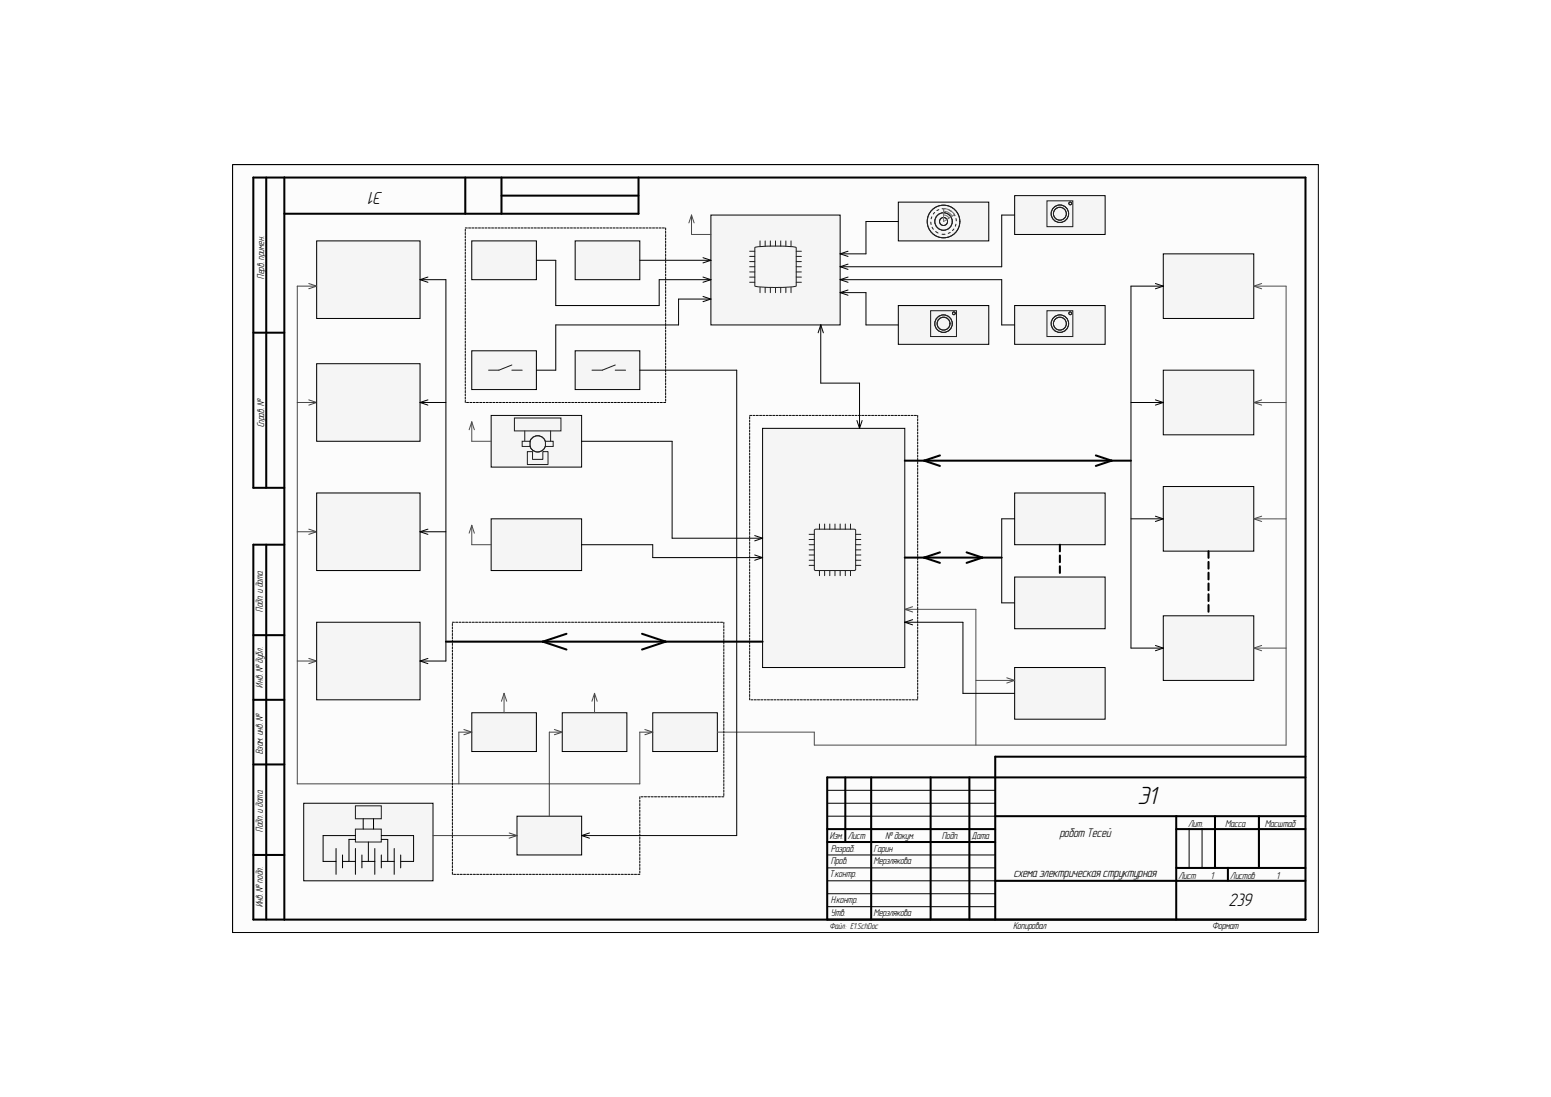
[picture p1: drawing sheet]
<svg xmlns="http://www.w3.org/2000/svg" width="420mm" height="297mm" viewBox="0 0 420 297" stroke-linecap="round" stroke-linejoin="round" font-family="sans-serif">
<path d="M63 44.6h294v207.9h-294z" fill-rule="evenodd" fill="#fcfcfc"/>
<path d="M63 44.6h294v207.9h-294z" fill="none" stroke="#000" stroke-width=".27"/>
<path d="M63 44.6h294v207.9h-294z" fill-rule="evenodd" fill="#fcfcfc"/>
<path d="M63 44.6h294v207.9h-294zM224 217.5h45.5M224 214h45.5M224 238.5h45.5M224 235h45.5M224 231.5h45.5M224 221h45.5M322 224.5v10.5M325.5 224.5v10.5M224 245.5h45.5M224 242h45.5" fill="none" stroke="#000" stroke-width=".27"/>
<g fill="none" stroke="#000" stroke-width=".55">
<path d="M72.1 48.1v84M77 48.1v200.9M126 48.1v9.8M135.8 48.1v9.8M135.8 53h37.1M172.9 48.1v9.8h-95.9M68.6 90.1h8.4M77 132.1h-8.4v-84h284.9v200.9h-284.9v-101.5M68.6 147.5h8.4M72.1 147.5v101.5M68.6 172h8.4M68.6 189.5h8.4"/>
<path d="M68.6 207h8.4M228.9 210.5v17.5M235.9 210.5v38.5M252 210.5v38.5M262.5 210.5v38.5M353.5 210.5h-129.5v38.5M353.5 204.9h-84v44.1M68.6 231.5h8.4M224 224.5h45.5M224 228h45.5M269.5 221h84M269.5 238.5h84"/>
<path d="M318.5 221v28M318.5 224.5h35M318.5 235h35M329 221v14M332.5 235v3.5M340.9 221v14"/>
</g>
<path d="M206.5 116h38.5v64.7h-38.5z" fill-rule="evenodd" fill="#f5f5f5"/>
<path d="M206.5 116h38.5v64.7h-38.5z" fill="none" stroke="#000" stroke-width=".27"/>
<path d="M192.5 58.2h35v29.8h-35z" fill-rule="evenodd" fill="#f5f5f5"/>
<path d="M192.5 58.2h35v29.8h-35z" fill="none" stroke="#000" stroke-width=".27"/>
<g fill="none" stroke="#1c1c1c" stroke-width=".27">
<path d="M203 68h1.4M203 69.4h1.4M203 70.8h1.4M203 72.2h1.4M203 73.6h1.4M203 75h1.4M203 76.4h1.4M204.4 67a39.2 39.2 0 0 1 11.2 0v10.4a39.2 39.2 0 0 1-11.2 0zM205.8 65.2v1.4M205.8 77.8v1.4M207.2 65.2v1.4M207.2 77.8v1.4"/>
<path d="M208.6 65.2v1.4M208.6 77.8v1.4M210 65.2v1.4M210 77.8v1.4M211.4 65.2v1.4M211.4 77.8v1.4M212.8 65.2v1.4M212.8 77.8v1.4M214.2 65.2v1.4M214.2 77.8v1.4M215.6 68h1.4M215.6 69.4h1.4"/>
<path d="M215.6 70.8h1.4M215.6 72.2h1.4M215.6 73.6h1.4M215.6 75h1.4M215.6 76.4h1.4M219.1 144.7h1.4M219.1 146.1h1.4M219.1 147.5h1.4M219.1 148.9h1.4M219.1 150.3h1.4M219.1 151.7h1.4M219.1 153.1h1.4"/>
<path d="M220.7 143.3h10.7l.3 .2v10.6l-.2 .3-10.6 .1-.4-.2v-10.7zM221.9 141.9v1.4M221.9 154.5v1.4M223.3 141.9v1.4M223.3 154.5v1.4M224.7 141.9v1.4M224.7 154.5v1.4M226.1 141.9v1.4M226.1 154.5v1.4M227.5 141.9v1.4M227.5 154.5v1.4M228.9 141.9v1.4"/>
<path d="M228.9 154.5v1.4M230.3 141.9v1.4M230.3 154.5v1.4M231.7 144.7h1.4M231.7 146.1h1.4M231.7 147.5h1.4M231.7 148.9h1.4M231.7 150.3h1.4M231.7 151.7h1.4M231.7 153.1h1.4"/>
</g>
<path d="M82.2 217.5h35.1v21h-35.1z" fill-rule="evenodd" fill="#f5f5f5"/>
<path d="M82.2 217.5h35.1v21h-35.1z" fill="none" stroke="#000" stroke-width=".27"/>
<path d="M243.2 54.7h24.5v10.5h-24.5z" fill-rule="evenodd" fill="#f5f5f5"/>
<path d="M243.2 54.7h24.5v10.5h-24.5z" fill="none" stroke="#000" stroke-width=".27"/>
<path d="M127.8 193h17.4v10.5h-17.4z" fill-rule="evenodd" fill="#f5f5f5"/>
<path d="M127.8 193h17.4v10.5h-17.4z" fill="none" stroke="#000" stroke-width=".27"/>
<path d="M152.3 193h17.4v10.5h-17.4z" fill-rule="evenodd" fill="#f5f5f5"/>
<path d="M152.3 193h17.4v10.5h-17.4z" fill="none" stroke="#000" stroke-width=".27"/>
<path d="M176.8 193h17.4v10.5h-17.4z" fill-rule="evenodd" fill="#f5f5f5"/>
<path d="M176.8 193h17.4v10.5h-17.4z" fill="none" stroke="#000" stroke-width=".27"/>
<path d="M140 221h17.5v10.5h-17.5z" fill-rule="evenodd" fill="#f5f5f5"/>
<path d="M140 221h17.5v10.5h-17.5z" fill="none" stroke="#000" stroke-width=".27"/>
<path d="M315 100.2h24.5v17.5h-24.5z" fill-rule="evenodd" fill="#f5f5f5"/>
<path d="M315 100.2h24.5v17.5h-24.5z" fill="none" stroke="#000" stroke-width=".27"/>
<path d="M274.8 133.5h24.5v14h-24.5z" fill-rule="evenodd" fill="#f5f5f5"/>
<path d="M274.8 133.5h24.5v14h-24.5z" fill="none" stroke="#000" stroke-width=".27"/>
<path d="M133 140.5h24.5v14h-24.5z" fill-rule="evenodd" fill="#f5f5f5"/>
<path d="M133 140.5h24.5v14h-24.5z" fill="none" stroke="#000" stroke-width=".27"/>
<path d="M315 68.7h24.5v17.5h-24.5z" fill-rule="evenodd" fill="#f5f5f5"/>
<path d="M315 68.7h24.5v17.5h-24.5z" fill="none" stroke="#000" stroke-width=".27"/>
<path d="M315 131.7h24.5v17.5h-24.5z" fill-rule="evenodd" fill="#f5f5f5"/>
<path d="M315 131.7h24.5v17.5h-24.5z" fill="none" stroke="#000" stroke-width=".27"/>
<path d="M315 166.7h24.5v17.5h-24.5z" fill-rule="evenodd" fill="#f5f5f5"/>
<path d="M315 166.7h24.5v17.5h-24.5z" fill="none" stroke="#000" stroke-width=".27"/>
<path d="M127.7 95h17.5v10.5h-17.5z" fill-rule="evenodd" fill="#f5f5f5"/>
<path d="M312.9 76.8l2.1 .7M315 77.5h-8.8v98h8.8M315 77.5l-2.1 .7M127.7 95h17.5v10.5h-17.5zM306.2 109h8.8M312.9 108.3l2.1 .7M315 109l-2.1 .7M312.9 174.8l2.1 .7M315 175.5l-2.1 .7" fill="none" stroke="#000" stroke-width=".27"/>
<path d="M327.2 149.2v1.8M327.2 152.1v1.9M327.2 155.1v1.8M327.2 158v1.8M327.2 160.9v1.8M327.2 163.8v1.8" fill="none" stroke="#000" stroke-width=".55"/>
<path d="M274.8 180.7h24.5v14h-24.5z" fill-rule="evenodd" fill="#f5f5f5"/>
<path d="M274.8 180.7h24.5v14h-24.5z" fill="none" stroke="#000" stroke-width=".27"/>
<path d="M133 112.5h24.5v14h-24.5z" fill-rule="evenodd" fill="#f5f5f5"/>
<path d="M133 112.5h24.5v14h-24.5z" fill="none" stroke="#000" stroke-width=".27"/>
<path d="M245 124.7h56M254.5 123.3l-4.2 1.4 4.2 1.5M296.7 123.3l4.3 1.4M301 124.7l-4.3 1.5" fill="none" stroke="#000" stroke-width=".55"/>
<g fill="none" stroke="#4c4c4c" stroke-width=".27">
<path d="M187.3 58.2v5.3h5.2M187.3 58.2l-.8 2.2M187.3 58.2l.7 2.2M339.5 77.5l2.1 .7M339.5 77.5h8.8v124.2h-127.8v-3.5h-26.3M341.6 76.8l-2.1 .7M339.5 109l2.1 .7M339.5 109h8.8M341.6 108.3l-2.1 .7M341.6 139.8l-2.1 .7M339.5 140.5l2.1 .7M339.5 140.5h8.8"/>
<path d="M339.5 175.5l2.1 .7M339.5 175.5h8.8M341.6 174.8l-2.1 .7M161 187.7v5.3M161 187.7l-.7 2.2M161 187.7l.7 2.2"/>
</g>
<g fill="none" stroke="#1c1c1c" stroke-width=".27">
<path d="M138.6 98.8l-3.5 1.4h-2.8M138.6 100.2h2.8M143.5 119.5v1.4zM142.8 122.3h1.4v2.1h2.8v-2.1h1.4v3.5h-5.6z"/>
<circle cx="145.6" cy="120.2" r="2.2"/>
</g>
<path d="M147.7 119.5h2.1v1.4h-2.1z" fill-rule="evenodd" fill="#f5f5f5"/>
<g fill="none" stroke="#1c1c1c" stroke-width=".27">
<path d="M252.3 58.7l-.2 .5M253.1 57.5l-.4 .5M254.2 56.8l-.5 .2M255.1 56.5h.8M257 56.9l.6 .4M258.3 57.9l.3 .5M258.9 59.2l.1 .6M252 60.1l.1 .7M252.4 61.5l.3 .6M253.4 62.7l.6 .4M255.1 63.4h.8M257.3 62.9l-.5 .3"/>
<path d="M258.3 62l-.4 .4M258.8 60.7l-.1 .5M139.3 113.2h12.6v3.5h-12.6zM142.1 116.7v2.8M147.7 119.5h2.1v1.4h-2.1zM149.1 116.7v2.8"/>
<circle cx="255.5" cy="60" r="2.37"/>
<circle cx="255.5" cy="60" r="4.4"/>
<circle cx="255.5" cy="60" r="1.09"/>
<circle cx="255.5" cy="60" r="1.08"/>
</g>
<path d="M255.5 57.2l1.3 .3 1 1M255.5 58.2l.7 .2 .8 .6M258.5 58.1l-1.3-1.2-1.7-.4v3.5l2.8-1.8" fill="none" stroke="#6f6f6f" stroke-width=".27"/>
<path d="M312.9 139.8l2.1 .7M306.2 140.5h8.8M315 140.5l-2.1 .7" fill="none" stroke="#000" stroke-width=".27"/>
<path d="M245 165h19.3v36.7M245 165l2.1 .7M247.1 164.3l-2.1 .7" fill="none" stroke="#4c4c4c" stroke-width=".27"/>
<path d="M85.7 65.2h28v21h-28z" fill-rule="evenodd" fill="#f5f5f5"/>
<path d="M85.7 65.2h28v21h-28z" fill="none" stroke="#000" stroke-width=".27"/>
<path d="M141.4 119.5h2.1v1.4h-2.1z" fill-rule="evenodd" fill="#f5f5f5"/>
<path d="M141.4 119.5h2.1v1.4h-2.1z" fill="none" stroke="#1c1c1c" stroke-width=".27"/>
<path d="M80.5 109h5.2M83.6 108.3l2.1 .7M85.7 109l-2.1 .7M80.5 144h5.2M83.6 143.3l2.1 .7M85.7 144l-2.1 .7M80.5 179h5.2M83.6 178.3l2.1 .7M85.7 179l-2.1 .7M125.6 197.5l2.2 .7M127.8 198.2h-3.6v14M127.8 198.2l-2.2 .7" fill="none" stroke="#434343" stroke-width=".27"/>
<path d="M274.8 82.7h24.5v10.5h-24.5z" fill-rule="evenodd" fill="#f5f5f5"/>
<path d="M227.5 75.7h43.8v12.3h3.5M227.5 75.7l2.1 .7M229.6 75l-2.1 .7M274.8 82.7h24.5v10.5h-24.5z" fill="none" stroke="#000" stroke-width=".27"/>
<g fill="none" stroke="#1c1c1c" stroke-width=".27">
<path d="M283.5 84.1h7v7h-7z"/>
<circle cx="287" cy="87.6" r="1.74"/>
<circle cx="287" cy="87.6" r="2.37"/>
<circle cx="289.8" cy="84.8" r=".38"/>
</g>
<path d="M85.7 98.5h28v21h-28z" fill-rule="evenodd" fill="#f5f5f5"/>
<path d="M85.7 98.5h28v21h-28z" fill="none" stroke="#000" stroke-width=".27"/>
<path d="M85.7 133.5h28v21h-28z" fill-rule="evenodd" fill="#f5f5f5"/>
<path d="M85.7 133.5h28v21h-28z" fill="none" stroke="#000" stroke-width=".27"/>
<path d="M85.7 168.5h28v21h-28z" fill-rule="evenodd" fill="#f5f5f5"/>
<g fill="none" stroke="#000" stroke-width=".27">
<path d="M113.7 75.7h7v103.3h-7M113.7 75.7l2.2 .7M115.9 75l-2.2 .7M113.7 109h7M113.7 109l2.2 .7M115.9 108.3l-2.2 .7M113.7 144h7M113.7 144l2.2 .7M115.9 143.3l-2.2 .7M85.7 168.5h28v21h-28zM113.7 179l2.2 .7M115.9 178.3l-2.2 .7"/>
<path d="M87.5 233.2h3.5M91 229.7v7M92.8 231.5v3.5M92.8 233.2h3.4"/>
</g>
<path d="M120.7 173.7h85.8M153.4 171.6l-6.4 2.1 6.4 2.2M173.9 171.6l6.3 2.1-6.3 2.2" fill="none" stroke="#000" stroke-width=".55"/>
<path d="M96.2 224.5h7.1v3.5h-7.1z" fill-rule="evenodd" fill="#f5f5f5"/>
<path d="M96.2 224.5h7.1v3.5h-7.1z" fill="none" stroke="#1c1c1c" stroke-width=".27"/>
<path d="M264.3 184.2h10.5M272.6 183.5l2.2 .7M274.8 184.2l-2.2 .7" fill="none" stroke="#4c4c4c" stroke-width=".27"/>
<path d="M245 168.5h15.8v19.2h14M245 168.5l2.1 .7M247.1 167.8l-2.1 .7" fill="none" stroke="#000" stroke-width=".27"/>
<path d="M274.8 156.2h24.5v14h-24.5z" fill-rule="evenodd" fill="#f5f5f5"/>
<path d="M274.8 156.2h24.5v14h-24.5zM274.8 140.5h-3.5v22.7h3.5" fill="none" stroke="#000" stroke-width=".27"/>
<path d="M250.3 151h15.7M250.3 151l4.2 1.4M254.5 149.6l-4.2 1.4M261.7 149.6l4.3 1.4M266 151l-4.3 1.4M287 147.5v1.8M287 150.4v1.8M287 153.3v1.8" fill="none" stroke="#000" stroke-width=".55"/>
<path d="M155.7 65.2h17.5v10.5h-17.5z" fill-rule="evenodd" fill="#f5f5f5"/>
<path d="M155.7 65.2h17.5v10.5h-17.5z" fill="none" stroke="#000" stroke-width=".27"/>
<path d="M243.2 82.7h24.5v10.5h-24.5z" fill-rule="evenodd" fill="#f5f5f5"/>
<path d="M243.2 82.7h24.5v10.5h-24.5z" fill="none" stroke="#000" stroke-width=".27"/>
<g fill="none" stroke="#1c1c1c" stroke-width=".27">
<path d="M252 84.1h7v7h-7z"/>
<circle cx="255.5" cy="87.6" r="2.37"/>
<circle cx="255.5" cy="87.6" r="1.74"/>
<circle cx="258.3" cy="84.8" r=".38"/>
</g>
<path d="M274.8 53h24.5v10.5h-24.5z" fill-rule="evenodd" fill="#f5f5f5"/>
<g fill="none" stroke="#000" stroke-width=".27">
<path d="M274.8 53h24.5v10.5h-24.5zM274.8 58.2h-3.5v14h-43.8M227.5 72.2l2.1 .7M229.6 71.5l-2.1 .7M96.2 229.7v7M98 231.5v3.5M98 233.2h3.5M101.5 229.7v7M103.3 231.5v3.5M103.3 233.2h3.4M106.7 229.7v7M108.5 231.5v3.5"/>
<path d="M108.5 233.2h3.5"/>
</g>
<g fill="none" stroke="#1c1c1c" stroke-width=".27">
<path d="M283.5 54.4h7v7h-7z"/>
<circle cx="287" cy="57.9" r="1.74"/>
<circle cx="287" cy="57.9" r="2.37"/>
<circle cx="289.8" cy="55.1" r=".38"/>
</g>
<path d="M83.6 76.8l2.1 .7M85.7 77.5h-5.2v134.7h68.2v8.8M85.7 77.5l-2.1 .7M117.3 226.2h22.7M137.9 225.5l2.1 .7M140 226.2l-2.1 .7" fill="none" stroke="#434343" stroke-width=".27"/>
<path d="M96.2 218.2h7.1v3.5h-7.1z" fill-rule="evenodd" fill="#f5f5f5"/>
<path d="M96.2 218.2h7.1v3.5h-7.1z" fill="none" stroke="#1c1c1c" stroke-width=".27"/>
<g fill="none" stroke="#000" stroke-width=".27">
<path d="M203 112.8v.6M203 113.7v.6M203 114.6v.6M203 115.5v.6M203 116.4v.6M203 117.3v.5M203 118.2v.5M203 119.1v.5M203 120v.5M203 112.5h.6M203.9 112.5h.5M204.8 112.5h.5"/>
<path d="M205.7 112.5h.5M206.6 112.5h.5M207.5 112.5h.5M208.4 112.5h.5M209.2 112.5h.6M210.1 112.5h.6M211 112.5h.6M211.9 112.5h.6M212.8 112.5h.6M213.7 112.5h.6M214.6 112.5h.6M215.5 112.5h.5"/>
<path d="M216.4 112.5h.5M217.3 112.5h.5M218.2 112.5h.5M219.1 112.5h.5M220 112.5h.5M220.8 112.5h.6M221.7 112.5h.6M222.6 112.5h.6M223.5 112.5h.6M224.4 112.5h.6M225.3 112.5h.6M226.2 112.5h.6"/>
<path d="M227.1 112.5h.5M228 112.5h.5M228.9 112.5h.5M229.8 112.5h.5M230.7 112.5h.5M231.6 112.5h.5M232.4 112.5h.6M233.3 112.5h.6M234.2 112.5h.6M235.1 112.5h.6M236 112.5h.6M236.9 112.5h.6"/>
<path d="M237.8 112.5h.5M238.7 112.5h.5M239.6 112.5h.5M240.5 112.5h.5M241.4 112.5h.5M242.3 112.5h.5M243.2 112.5h.5M244 112.5h.6M244.9 112.5h.6M245.8 112.5h.6M246.7 112.5h.6M247.6 112.5h.6"/>
<path d="M248.5 112.5v.5M248.5 113.4v.5M248.5 114.3v.5M248.5 115.2v.5M248.5 116.1v.5M248.5 117v.5M248.5 117.8v.6M248.5 118.7v.6M248.5 119.6v.6M203 120.9v.5M203 121.8v.5M203 122.7v.5"/>
<path d="M203 123.6v.5M203 124.4v.6M203 125.3v.6M203 126.2v.6M203 127.1v.6M203 128v.6M203 128.9v.6M203 129.8v.6M203 130.7v.6M203 131.6v.6M203 132.5v.6M203 133.4v.6"/>
<path d="M203 134.3v.6M203 135.2v.6M203 136.1v.6M203 137v.5M203 137.9v.5M203 138.8v.5M203 139.7v.5M248.5 120.5v.6M248.5 121.4v.6M248.5 122.3v.6M248.5 123.2v.6M248.5 124.1v.6"/>
<path d="M248.5 125v.6M248.5 125.9v.6M248.5 126.8v.6M248.5 127.7v.6M248.5 128.6v.5M248.5 129.5v.5M248.5 130.4v.5M248.5 131.3v.5M248.5 132.2v.5M248.5 133.1v.5M248.5 134v.5M248.5 134.9v.5"/>
<path d="M248.5 135.8v.5M248.5 136.7v.5M248.5 137.5v.6M248.5 138.4v.6M248.5 139.3v.6M203 140.6v.5M203 141.5v.5M203 142.4v.5M203 143.3v.5M203 144.1v.6M203 145v.6M203 145.9v.6"/>
<path d="M203 146.8v.6M203 147.7v.6M203 148.6v.6M203 149.5v.6M203 150.4v.6M203 151.3v.6M203 152.2v.6M203 153.1v.6M203 154v.6M203 154.9v.5M203 155.8v.5M203 156.7v.5"/>
<path d="M203 157.6v.5M203 158.5v.5M203 159.4v.5M248.5 140.2v.6M248.5 141.1v.6M248.5 142v.6M248.5 142.9v.6M248.5 143.8v.6M248.5 144.7v.6M248.5 145.6v.6M248.5 146.5v.6M248.5 147.4v.6"/>
<path d="M248.5 148.3v.6M248.5 149.2v.5M248.5 150.1v.5M248.5 151v.5M248.5 151.9v.5M248.5 152.8v.5M248.5 153.7v.5M248.5 154.6v.5M248.5 155.4v.6M248.5 156.3v.6M248.5 157.2v.6M248.5 158.1v.6"/>
<path d="M248.5 159v.6M248.5 159.9v.6M122.5 168.8v.6M122.5 169.7v.6M122.5 170.6v.6M122.5 171.5v.6M122.5 172.4v.6M122.5 168.5h.6M122.5 173.3v.6M122.5 174.2v.6M122.5 175.1v.6M122.5 176v.6"/>
<path d="M122.5 176.9v.6M122.5 177.8v.6M122.5 178.7v.5M122.5 179.6v.5M123.4 168.5h.6M124.3 168.5h.5M125.2 168.5h.5M126.1 168.5h.5M127 168.5h.5M127.9 168.5h.5M128.8 168.5h.5M129.7 168.5h.5"/>
<path d="M130.6 168.5h.5M131.5 168.5h.5M132.4 168.5h.5M133.2 168.5h.6M134.1 168.5h.6M135 168.5h.6M135.9 168.5h.6M136.8 168.5h.6M137.7 168.5h.6M138.6 168.5h.6M139.5 168.5h.6M140.4 168.5h.6"/>
<path d="M141.3 168.5h.6M142.2 168.5h.6M143.1 168.5h.6M144 168.5h.6M144.9 168.5h.6M145.8 168.5h.6M146.7 168.5h.6M147.6 168.5h.6M148.5 168.5h.6M149.4 168.5h.5M150.3 168.5h.5M151.2 168.5h.5"/>
<path d="M152.1 168.5h.5M153 168.5h.5M153.9 168.5h.5M154.8 168.5h.5M155.7 168.5h.5M156.6 168.5h.5M157.5 168.5h.5M158.3 168.5h.6M159.2 168.5h.6M160.1 168.5h.6M161 168.5h.6M161.9 168.5h.6"/>
<path d="M162.8 168.5h.6M163.7 168.5h.6M164.6 168.5h.6M165.5 168.5h.6M166.4 168.5h.6M167.3 168.5h.6M168.2 168.5h.6M169.1 168.5h.6M170 168.5h.6M170.9 168.5h.6M171.8 168.5h.6M172.7 168.5h.5"/>
<path d="M173.6 168.5h.5M174.5 168.5h.5M175.4 168.5h.5M176.3 168.5h.5M177.2 168.5h.5M178.1 168.5h.5M179 168.5h.5M179.9 168.5h.5M180.8 168.5h.5M181.7 168.5h.5M182.6 168.5h.5M183.5 168.5h.5"/>
<path d="M184.4 168.5h.5M185.2 168.5h.6M186.1 168.5h.6M187 168.5h.6M187.9 168.5h.6M188.8 168.5h.6M189.7 168.5h.6M190.6 168.5h.6M191.5 168.5h.6M192.4 168.5h.6M193.3 168.5h.6M194.2 168.5h.6"/>
<path d="M195.1 168.5h.6M196 168.5v.5M196 169.4v.5M196 170.3v.5M196 171.2v.5M196 172v.6M196 172.9v.6M196 173.8v.6M196 174.7v.6M196 175.6v.6M196 176.5v.6M196 177.4v.5"/>
<path d="M196 178.3v.5M196 179.2v.5M203 160.3v.5M203 161.2v.5M203 162.1v.5M203 163v.5M203 163.9v.5M203 164.7v.6M203 165.6v.6M203 166.5v.6M203 167.4v.6M203 168.3v.6"/>
<path d="M203 169.2v.6M203 170.1v.6M203 171v.6M203 171.9v.6M203 172.8v.6M203 173.7v.6M203 174.6v.6M203 175.5v.5M203 176.4v.5M203 177.3v.5M203 178.2v.5M203 179.1v.5"/>
<path d="M203 180v.5M248.5 160.8v.6M248.5 161.7v.6M248.5 162.6v.6M248.5 163.5v.6M248.5 164.4v.6M248.5 165.3v.6M248.5 166.2v.6M248.5 167.1v.6M248.5 168v.6M248.5 168.9v.5M248.5 169.8v.5"/>
<path d="M248.5 170.7v.5M248.5 171.6v.5M248.5 172.5v.5M248.5 173.4v.5M248.5 174.3v.5M248.5 175.2v.5M248.5 176v.6M248.5 176.9v.6M248.5 177.8v.6M248.5 178.7v.6M248.5 179.6v.6M122.5 180.5v.5"/>
<path d="M122.5 181.4v.5M122.5 182.3v.5M122.5 183.2v.5M122.5 184.1v.5M122.5 185v.5M122.5 185.9v.5M122.5 186.8v.5M122.5 187.7v.5M122.5 188.6v.5M122.5 189.5v.5M122.5 190.4v.5M122.5 191.3v.5"/>
<path d="M122.5 192.2v.5M122.5 193.1v.5M122.5 194v.5M122.5 194.9v.5M122.5 195.7v.6M122.5 196.6v.6M122.5 197.5v.6M122.5 198.4v.6M122.5 199.3v.6M196 180.1v.5M196 181v.5M196 181.9v.5"/>
<path d="M196 182.7v.6M196 183.6v.6M196 184.5v.6M196 185.4v.6M196 186.3v.6M196 187.2v.6M196 188.1v.5M196 189v.5M196 189.9v.5M196 190.8v.5M196 191.7v.5M196 192.5v.6"/>
<path d="M196 193.4v.6M196 194.3v.6M196 195.2v.6M196 196.1v.6M196 197v.6M196 197.9v.6M196 198.8v.5M196 199.7v.5M203 180.9v.5M203 181.8v.5M203 182.6v.6M203 183.5v.6"/>
<path d="M203 184.4v.6M203 185.3v.6M203 186.2v.6M203 187.1v.6M203 188v.6M203 188.9v.6M203.3 189.5h.6M204.2 189.5h.6M205.1 189.5h.6M206 189.5h.6M206.9 189.5h.6M207.8 189.5h.6"/>
<path d="M208.7 189.5h.5M209.6 189.5h.5M210.5 189.5h.5M211.4 189.5h.5M212.3 189.5h.5M213.1 189.5h.6M214 189.5h.6M214.9 189.5h.6M215.8 189.5h.6M216.7 189.5h.6M217.6 189.5h.6M218.5 189.5h.6"/>
<path d="M219.4 189.5h.6M220.3 189.5h.5M221.2 189.5h.5M222.1 189.5h.5M223 189.5h.5M223.9 189.5h.5M224.7 189.5h.6M225.6 189.5h.6M226.5 189.5h.6M227.4 189.5h.6M228.3 189.5h.6M229.2 189.5h.6"/>
<path d="M230.1 189.5h.6M231 189.5h.6M231.9 189.5h.5M232.8 189.5h.5M233.7 189.5h.5M234.6 189.5h.5M235.4 189.5h.6M236.3 189.5h.6M237.2 189.5h.6M238.1 189.5h.6M239 189.5h.6M239.9 189.5h.6"/>
<path d="M240.8 189.5h.6M241.7 189.5h.6M242.6 189.5h.6M243.5 189.5h.5M244.4 189.5h.5M245.3 189.5h.5M246.2 189.5h.5M247 189.5h.6M247.9 189.5h.6M248.5 180.5v.6M248.5 181.4v.6M248.5 182.3v.6"/>
<path d="M248.5 183.2v.6M248.5 184.1v.6M248.5 185v.6M248.5 185.9v.6M248.5 186.8v.5M248.5 187.7v.5M248.5 188.6v.5M122.5 200.2v.6M122.5 201.1v.6M122.5 202v.6M122.5 202.9v.6M122.5 203.8v.6"/>
<path d="M122.5 204.7v.6M122.5 205.6v.6M122.5 206.5v.6M122.5 207.4v.6M122.5 208.3v.6M122.5 209.2v.6M122.5 210.1v.6M122.5 211v.6M122.5 211.9v.6M122.5 212.8v.6M122.5 213.7v.6M122.5 214.6v.6"/>
<path d="M122.5 215.5v.6M122.5 216.4v.6M122.5 217.3v.6M122.5 218.2v.6M122.5 219.1v.6M173.2 215.7v.6M173.2 216.6v.6M173.2 217.6v.5M173.2 218.5v.5M173.2 219.4v.6M173.6 215.7h.6M174.5 215.7h.6"/>
<path d="M175.4 215.7h.6M176.3 215.7h.6M177.2 215.7h.6M178.1 215.7h.6M179 215.7h.6M180 215.7h.5M180.9 215.7h.5M181.8 215.7h.6M182.7 215.7h.6M183.6 215.7h.6M184.5 215.7h.6M185.4 215.7h.6"/>
<path d="M186.3 215.7h.6M187.2 215.7h.6M188.2 215.7h.5M189.1 215.7h.5M190 215.7h.5M190.9 215.7h.6M191.8 215.7h.6M192.7 215.7h.6M193.6 215.7h.6M194.5 215.7h.6M195.4 215.7h.6M196 200.6v.5"/>
<path d="M196 201.5v.5M196 202.4v.5M196 203.2v.6M196 204.1v.6M196 205v.6M196 205.9v.6M196 206.8v.6M196 207.7v.6M196 208.6v.5M196 209.5v.5M196 210.4v.5M196 211.3v.5"/>
<path d="M196 212.2v.5M196 213.1v.5M196 213.9v.6M196 214.8v.6M96.2 226.2h-8.7v7M96.2 227.3h-1.7v5.9M98.4 221.7v2.8M99.7 228v5.2M101.1 221.7v2.8M103.3 226.2h8.7v7M103.3 227.3h1.7v5.9M122.5 220v.6"/>
<path d="M122.5 220.9v.6M122.5 221.8v.6M122.5 222.7v.6M122.5 223.6v.6M122.5 224.5v.6M122.5 225.4v.6M122.5 226.3v.6M122.5 227.2v.5M122.5 228.1v.5M122.5 229v.5M122.5 229.9v.5M122.5 230.8v.5"/>
<path d="M122.5 231.7v.5M122.5 232.6v.5M122.5 233.5v.5M122.5 234.4v.5M122.5 235.3v.5M122.5 236.2v.5M122.8 236.7h.6M123.7 236.7h.6M124.6 236.7h.6M125.5 236.7h.6M126.4 236.7h.5M127.3 236.7h.5"/>
<path d="M128.2 236.7h.5M129.1 236.7h.5M130 236.7h.5M130.8 236.7h.6M131.7 236.7h.6M132.6 236.7h.6M133.5 236.7h.6M134.4 236.7h.6M135.3 236.7h.6M136.2 236.7h.5M137.1 236.7h.5M138 236.7h.5"/>
<path d="M138.9 236.7h.5M139.8 236.7h.5M140.6 236.7h.6M141.5 236.7h.6M142.4 236.7h.6M143.3 236.7h.6M144.2 236.7h.6M145.1 236.7h.5M146 236.7h.5M146.9 236.7h.5M147.8 236.7h.5M148.7 236.7h.5"/>
<path d="M149.5 236.7h.6M150.4 236.7h.6M151.3 236.7h.6M152.2 236.7h.6M153.1 236.7h.6M154 236.7h.5M154.9 236.7h.5M155.8 236.7h.5M156.7 236.7h.5M157.6 236.7h.5M158.4 236.7h.6M159.3 236.7h.6"/>
<path d="M160.2 236.7h.6M161.1 236.7h.6M162 236.7h.6M162.9 236.7h.6M163.8 236.7h.5M164.7 236.7h.5M165.6 236.7h.5M166.5 236.7h.5M167.4 236.7h.5M168.2 236.7h.6M169.1 236.7h.6M170 236.7h.6"/>
<path d="M170.9 236.7h.6M171.8 236.7h.6M172.7 236.7h.5M173.2 220.3v.6M173.2 221.2v.6M173.2 222.1v.6M173.2 223v.6M173.2 223.9v.6M173.2 224.9v.5M173.2 225.8v.5M173.2 226.7v.6M173.2 227.6v.6"/>
<path d="M173.2 228.5v.6M173.2 229.4v.6M173.2 230.3v.6M173.2 231.2v.6M173.2 232.2v.5M173.2 233.1v.5M173.2 234v.6M173.2 234.9v.6M173.2 235.8v.6"/>
</g>
<path d="M150.1 197.5l2.2 .7M152.3 198.2h-3.6v14h24.5v-14h3.6M152.3 198.2l-2.2 .7M174.6 197.5l2.2 .7M176.8 198.2l-2.2 .7" fill="none" stroke="#434343" stroke-width=".27"/>
<path d="M245 151h5.3" fill="none" stroke="#000" stroke-width=".55"/>
<path d="M136.5 187.7v5.3M136.5 187.7l-.7 2.2M136.5 187.7l.7 2.2" fill="none" stroke="#4c4c4c" stroke-width=".27"/>
<path d="M127.7 65.2h17.5v10.5h-17.5z" fill-rule="evenodd" fill="#f5f5f5"/>
<path d="M243.2 60h-8.7v8.7h-7M127.7 65.2h17.5v10.5h-17.5zM227.5 68.7l2.1 .7M229.6 68l-2.1 .7" fill="none" stroke="#000" stroke-width=".27"/>
<path d="M155.7 95h17.5v10.5h-17.5z" fill-rule="evenodd" fill="#f5f5f5"/>
<g fill="none" stroke="#000" stroke-width=".27">
<path d="M126 62.1v.5M126 62.9v.6M126 63.8v.6M126 64.7v.6M126 65.6v.6M126 66.5v.6M126 67.4v.6M126 68.3v.6M126 69.2v.5M126 70.1v.5M126 71v.5M126 71.9v.5"/>
<path d="M126 72.8v.5M126 73.6v.6M126 74.5v.6M126 75.4v.6M126 76.3v.6M126 77.2v.6M126 78.1v.6M126 79v.6M126 79.9v.5M126 61.7h.6M126.9 61.7h.5M127.8 61.7h.5"/>
<path d="M128.7 61.7h.5M129.6 61.7h.5M130.4 61.7h.6M131.3 61.7h.6M132.2 61.7h.6M133.1 61.7h.6M134 61.7h.6M134.9 61.7h.5M135.8 61.7h.5M136.7 61.7h.5M137.6 61.7h.5M138.4 61.7h.6"/>
<path d="M139.3 61.7h.6M140.2 61.7h.6M141.1 61.7h.6M142 61.7h.6M142.9 61.7h.6M143.8 61.7h.5M144.7 61.7h.5M145.2 70.5h5.3v12.2h28v-7h14M145.6 61.7h.5M146.5 61.7h.5M147.3 61.7h.6M148.2 61.7h.6"/>
<path d="M149.1 61.7h.6M150 61.7h.6M150.9 61.7h.6M151.8 61.7h.5M152.7 61.7h.5M153.6 61.7h.5M154.5 61.7h.5M155.3 61.7h.6M156.2 61.7h.6M157.1 61.7h.6M158 61.7h.6M158.9 61.7h.6"/>
<path d="M159.8 61.7h.5M160.7 61.7h.5M161.6 61.7h.5M162.5 61.7h.5M163.3 61.7h.6M164.2 61.7h.6M165.1 61.7h.6M166 61.7h.6M166.9 61.7h.6M167.8 61.7h.5M168.7 61.7h.5M169.6 61.7h.5"/>
<path d="M170.5 61.7h.5M171.4 61.7h.5M172.2 61.7h.6M173.1 61.7h.6M173.2 70.5h19.3M174 61.7h.6M174.9 61.7h.6M175.8 61.7h.6M176.7 61.7h.5M177.6 61.7h.5M178.5 61.7h.5M179.4 61.7h.5"/>
<path d="M180.2 61.7v.6M180.2 62.6v.6M180.2 63.5v.6M180.2 64.4v.6M180.2 65.3v.5M180.2 66.2v.5M180.2 67.1v.5M180.2 68v.5M180.2 68.9v.5M180.2 69.7v.6M180.2 70.6v.6M180.2 71.5v.6"/>
<path d="M180.2 72.4v.6M180.2 73.3v.6M180.2 74.2v.6M180.2 75.1v.5M180.2 76v.5M180.2 76.9v.5M180.2 77.8v.5M180.2 78.7v.5M180.2 79.6v.5M190.4 69.8l2.1 .7M190.4 75l2.1 .7M192.5 70.5l-2.1 .7"/>
<path d="M192.5 75.7l-2.1 .7M227.5 79.2h7v8.8h8.7M227.5 79.2l2.1 .7M229.6 78.5l-2.1 .7M126 80.8v.5M126 81.7v.5M126 82.6v.5M126 83.5v.5M126 84.3v.6M126 85.2v.6M126 86.1v.6M126 87v.6"/>
<path d="M126 87.9v.6M126 88.8v.6M126 89.7v.5M126 90.6v.5M126 91.5v.5M126 92.4v.5M126 93.3v.5M126 94.1v.6M126 95v.6M126 95.9v.6M126 96.8v.6M126 97.7v.6"/>
<path d="M126 98.6v.6M126 99.5v.6M155.7 95h17.5v10.5h-17.5zM180.2 80.4v.6M180.2 81.3v.6M180.2 82.2v.6M180.2 83.1v.6M180.2 84v.6M180.2 84.9v.6M180.2 85.8v.5M180.2 86.7v.5M180.2 87.6v.5"/>
<path d="M180.2 88.5v.5M180.2 89.4v.5M180.2 90.3v.5M180.2 91.1v.6M180.2 92v.6M180.2 92.9v.6M180.2 93.8v.6M180.2 94.7v.6M180.2 95.6v.6M180.2 96.5v.5M180.2 97.4v.5M180.2 98.3v.5"/>
<path d="M180.2 99.2v.5M190.4 80.3l2.1 .7M192.5 81h-8.8v7h-33.2v12.2h-5.3M192.5 81l-2.1 .7M222.2 88v15.7h10.5v12.3M222.2 88l-.7 2.1M222.2 88l.8 2.1M126 100.4v.5M126 101.3v.5M126 102.2v.5M126 103.1v.5M126 104v.5"/>
<path d="M126 104.8v.6M126 105.7v.6M126 106.6v.6M126 107.5v.6M126 108.4v.6M126.3 109h.6M127.2 109h.6M128.1 109h.6M129 109h.6M129.9 109h.5M130.8 109h.5M131.7 109h.5"/>
<path d="M132.6 109h.5M133.4 109h.6M134.3 109h.6M135.2 109h.6M136.1 109h.6M137 109h.6M137.9 109h.5M138.8 109h.5M139.7 109h.5M140.6 109h.5M141.4 109h.6M142.3 109h.6"/>
<path d="M143.2 109h.6M144.1 109h.6M145 109h.6M145.9 109h.6M146.8 109h.5M147.7 109h.5M148.6 109h.5M149.5 109h.5M150.3 109h.6M151.2 109h.6M152.1 109h.6M153 109h.6"/>
<path d="M153.9 109h.6M154.8 109h.5M155.7 109h.5M156.6 109h.5M157.5 109h.5M157.5 119.5h24.5v26.2h24.5M158.3 109h.6M159.2 109h.6M160.1 109h.6M161 109h.6M161.9 109h.6M162.8 109h.5"/>
<path d="M163.7 109h.5M164.6 109h.5M165.5 109h.5M166.3 109h.6M167.2 109h.6M168.1 109h.6M169 109h.6M169.9 109h.6M170.8 109h.6M171.7 109h.5M172.6 109h.5M173.2 100.2h26.3v126h-42"/>
<path d="M173.5 109h.5M174.4 109h.5M175.2 109h.6M176.1 109h.6M177 109h.6M177.9 109h.6M178.8 109h.6M179.7 109h.5M180.2 100.1v.5M180.2 101v.5M180.2 101.8v.6M180.2 102.7v.6"/>
<path d="M180.2 103.6v.6M180.2 104.5v.6M180.2 105.4v.6M180.2 106.3v.6M180.2 107.2v.5M180.2 108.1v.5M232 113.8l.7 2.2M233.5 113.8l-.8 2.2M157.5 147.5h19.3v3.5h29.7M204.4 145l2.1 .7M204.4 150.3l2.1 .7M206.5 145.7l-2.1 .7"/>
<path d="M206.5 151l-2.1 .7M157.5 226.2l2.1 .7M159.6 225.5l-2.1 .7"/>
</g>
<path d="M166.6 98.8l-3.5 1.4h-2.8M166.6 100.2h2.8" fill="none" stroke="#1c1c1c" stroke-width=".27"/>
<path d="M127.7 114.2v5.3h5.3M127.7 114.2l-.7 2.2M127.7 114.2l.8 2.2M127.7 142.2v5.3h5.3M127.7 142.2l-.7 2.2M127.7 142.2l.8 2.2" fill="none" stroke="#4c4c4c" stroke-width=".27"/>
<path d="M301 124.7h5.2M266 151h5.3" fill="none" stroke="#000" stroke-width=".55"/>
<text font-size="6.8" x="308.5" y="217.8">Э1</text>
<text font-size="4.9" x="332.7" y="245.4">239</text>
<text font-size="4.7" x="103.4" y="51.9" transform="rotate(-180 103.4 51.9)">Э1</text>
<g font-size="3.4">
<text x="287.1" y="226.6">робот Тесей</text>
<text x="274.6" y="237.4">схема электрическая структурная</text>
</g>
<g font-size="2.7">
<text x="71.5" y="75.4" transform="rotate(-90 71.5 75.4)">Перв. примен.</text>
<text x="71.5" y="115.7" transform="rotate(-90 71.5 115.7)">Справ. №</text>
<text x="71.2" y="165.6" transform="rotate(-90 71.2 165.6)">Подп. и дата</text>
<text x="71.2" y="186.2" transform="rotate(-90 71.2 186.2)">Инв. № дубл.</text>
<text x="71.2" y="204.1" transform="rotate(-90 71.2 204.1)">Взам. инв. №</text>
<text x="71.2" y="225.2" transform="rotate(-90 71.2 225.2)">Подп. и дата</text>
<text x="224.7" y="227">Изм.</text>
<text x="229.7" y="227">Лист</text>
<text x="239.8" y="227">№ докум.</text>
<text x="255.1" y="227">Подп.</text>
<text x="263.3" y="227">Дата</text>
<text x="321.8" y="223.9">Лит.</text>
<text x="331.8" y="223.9">Масса</text>
<text x="342.6" y="223.9">Масштаб</text>
<text x="225" y="230.5">Разраб.</text>
<text x="236.6" y="230.5">Гарин</text>
<text x="224.7" y="237.5">Т.контр.</text>
<text x="225" y="234">Пров.</text>
<text x="236.6" y="234">Мерзлякова</text>
<text x="319.2" y="237.9">Лист</text>
<text x="328" y="237.9">1</text>
<text x="333.2" y="237.9">Листов</text>
<text x="345.8" y="237.9">1</text>
<text x="71.2" y="245.6" transform="rotate(-90 71.2 245.6)">Инв. № подл.</text>
<text x="225" y="244.5">Н.контр.</text>
<text x="225" y="248">Утв.</text>
<text x="236.6" y="248">Мерзлякова</text>
<text x="274.4" y="251.5">Копировал</text>
<text x="328.3" y="251.5">Формат</text>
</g>
<text font-size="2.4" x="224.7" y="251.5">Файл: E1.SchDoc</text>
</svg>
